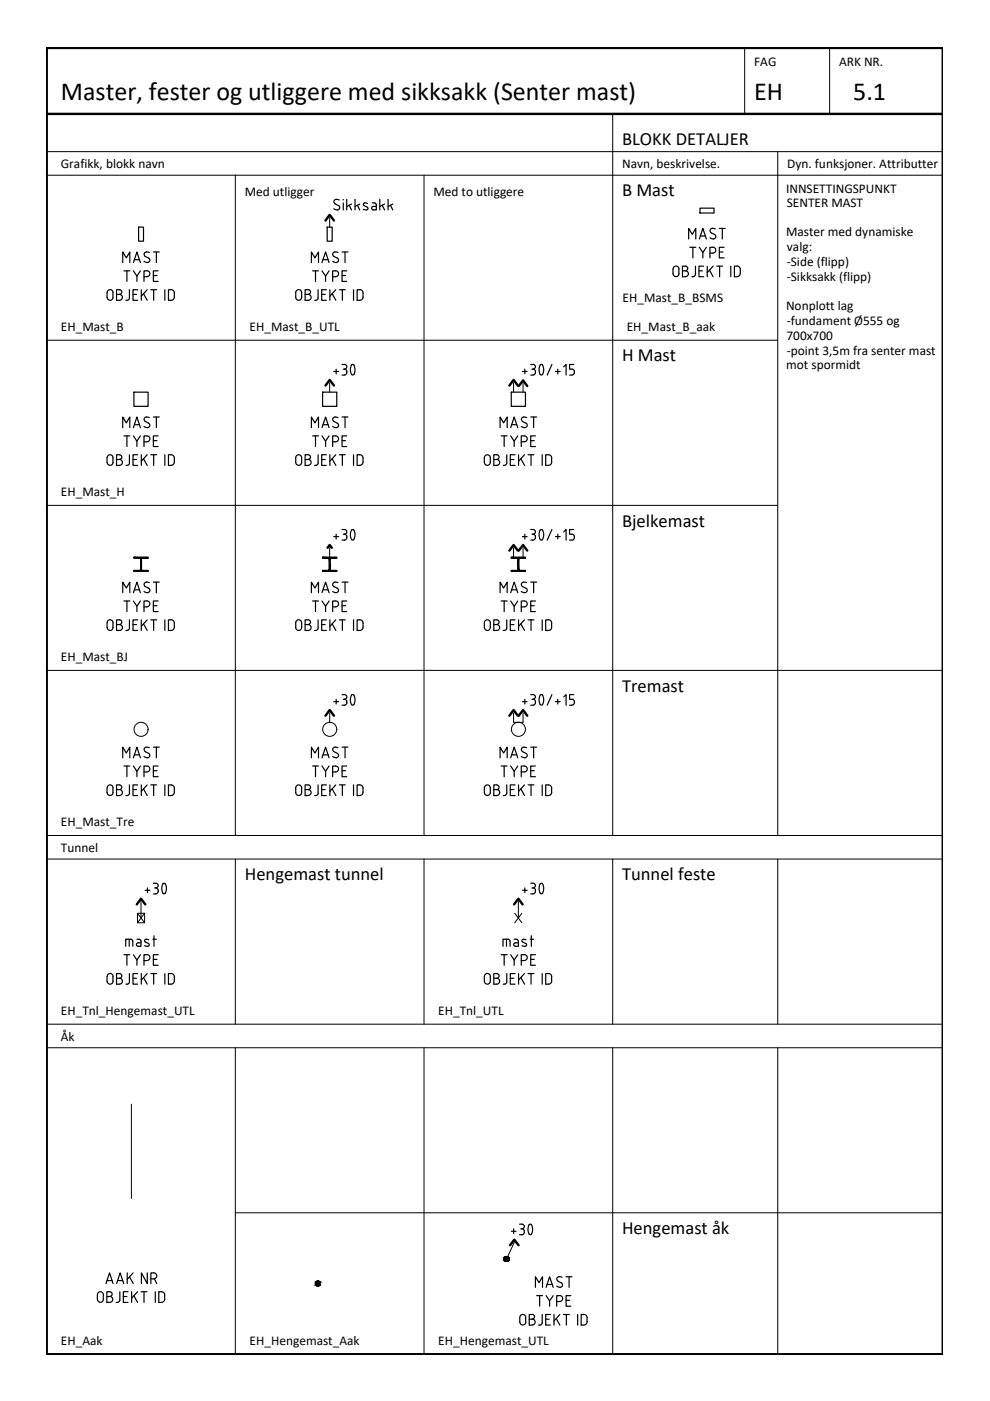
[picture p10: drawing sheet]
<svg xmlns="http://www.w3.org/2000/svg" width="210mm" height="297mm" viewBox="0 0 210 297" stroke-linecap="round" stroke-linejoin="round" font-family="sans-serif">
<!-- layer: RAMME SYMBOLER -->
<g fill="none" stroke="#000" stroke-width=".21">
<path d="M157.9 10.2v14M175.9 10.2v14M9.9 37.1h190M9.9 32.2h190M49.9 37.1v140M89.9 37.1v140M129.9 24.2v152.9M164.9 32.2v144.9M9.9 72.1h155M9.9 107.1h155M9.9 142.1h190M9.9 177.1h190"/>
<path d="M9.9 182.1h190M49.9 182.1v35M89.9 182.1v35M129.9 182.1v35M164.9 182.1v35M9.9 217.1h190M9.9 222.1h190M49.9 222.1v65M89.9 222.1v65M129.9 222.1v65M164.9 222.1v65M49.9 257.1h150"/>
</g>
<!-- layer: JBTEH_KL_Mast_staal -->
<g fill="#000" stroke="#000" stroke-width=".21">
<path d="M29.8 118.4h.2zM109.7 118.4h.4zM29.7 120.9h.4zM29.8 120.9h.2zM69.8 120.9h.2zM109.7 120.9h.4zM109.8 120.9h.2z"/>
<path d="M29.8 118.4h.2zM29.8 118.4h.2z"/>
<path d="M29.8 118.4l.2 .1zM29.8 118.4l.2 .1zM29.8 118.5h.2zM29.8 118.5h.2z"/>
<path d="M29.8 118.5h.2zM29.8 118.5h.2z"/>
<path d="M29.8 118.5l.2 2.3v-2.3zM29.8 118.5l.2 2.3h-.2z"/>
<path d="M29.8 118.4h.2zM29.8 118.4h.2z"/>
<path d="M29.8 118.4h.2zM29.8 118.4h.2z"/>
<path d="M29.8 118.4h.2zM29.8 118.4h.2zM29.8 118.4h.2z"/>
<path d="M29.7 118.4h.4zM29.7 118.4h.3zM29.8 118.4h.2zM29.8 118.4h.2z"/>
<path d="M29.7 118.3l.4 .1zM29.7 118.3l.4 .1z"/>
<path d="M29.7 118.4h.4zM29.7 118.4h.4zM29.7 118.4h.4zM29.7 118.4h.4z"/>
<path d="M29.7 118.3h.4zM29.7 118.3h.4z"/>
<path d="M29.7 118.3h.4zM29.7 118.3h.4z"/>
<path d="M29.7 118.3h.4zM29.7 118.3h.4z"/>
<path d="M28.4 118.2l3 .1v-.1zM28.4 118.2l3 .1h-3z"/>
<path d="M69.8 118.5l.2 2.3v-2.3zM69.8 118.5l.2 2.3h-.2z"/>
<path d="M109.8 118.4l.2 .1zM109.8 118.4l.2 .1zM109.8 118.5h.2zM109.8 118.5h.2z"/>
<path d="M109.8 118.5h.2zM109.8 118.5h.2z"/>
<path d="M109.8 118.5l.2 2.3v-2.3zM109.8 118.5l.2 2.3h-.2z"/>
<path d="M109.8 118.4h.2zM109.8 118.4h.2z"/>
<path d="M109.8 118.4h.2zM109.8 118.4h.2zM109.8 118.4h.2zM109.8 118.4h.2z"/>
<path d="M109.8 118.4h.2zM109.8 118.4h.2z"/>
<path d="M109.8 118.4h.2zM109.8 118.4h.3z"/>
<path d="M109.8 118.4h.2zM109.8 118.4h.2z"/>
<path d="M109.7 118.4h.4zM109.7 118.4h.4z"/>
<path d="M109.7 118.4h.4zM109.7 118.4h.4z"/>
<path d="M109.7 118.3h.4zM109.7 118.3l.4 .1zM109.7 118.4h.4z"/>
<path d="M109.7 118.3h.4zM109.7 118.3h.4z"/>
<path d="M109.7 118.3h.4zM109.7 118.3h.4zM109.7 118.3h.4zM109.7 118.3h.4z"/>
<path d="M108.4 118.2l3 .1v-.1zM108.4 118.2l3 .1h-3z"/>
<path d="M29.8 120.8h.2zM29.8 120.8h.2zM29.8 120.8h.2zM29.8 120.8h.2z"/>
<path d="M29.8 120.8h.2zM29.8 120.8h.2z"/>
<path d="M29.8 120.8l.2 .1zM29.8 120.8l.2 .1z"/>
<path d="M29.8 120.9h.2zM29.8 120.9h.2z"/>
<path d="M29.8 120.9h.2zM29.8 120.9h.2zM29.8 120.9h.2z"/>
<path d="M29.8 120.9h.2zM29.8 120.9h.2zM29.8 120.9h.2zM29.8 120.9h.2z"/>
<path d="M29.8 120.9h.3zM29.8 120.9h.3zM29.7 120.9h.4z"/>
<path d="M29.7 120.9h.4zM29.7 120.9h.4z"/>
<path d="M29.7 120.9h.4zM29.7 120.9h.4z"/>
<path d="M29.7 120.9h.4zM29.7 120.9h.4zM29.7 120.9h.4zM29.7 120.9h.4z"/>
<path d="M29.7 120.9h.4zM29.7 120.9h.4z"/>
<path d="M28.4 120.9l3 .2v-.2zM28.4 120.9l3 .2h-3z"/>
<path d="M69.8 120.8h.2zM69.8 120.8h.2zM69.8 120.8h.2zM69.8 120.8h.2z"/>
<path d="M69.8 120.8h.2zM69.8 120.8h.2z"/>
<path d="M69.8 120.8l.2 .1zM69.8 120.8l.2 .1zM69.8 120.9h.2zM69.8 120.9h.2z"/>
<path d="M69.8 120.9h.2zM69.8 120.9h.2zM69.8 120.9h.2z"/>
<path d="M69.8 120.9h.2zM69.8 120.9h.2z"/>
<path d="M69.8 120.9h.2zM69.8 120.9h.2z"/>
<path d="M69.8 120.9h.2zM69.8 120.9h.2z"/>
<path d="M69.8 120.9h.3zM69.7 120.9h.4z"/>
<path d="M69.7 120.9h.4zM69.7 120.9h.4zM69.7 120.9h.4zM69.7 120.9h.4z"/>
<path d="M69.7 120.9h.4zM69.7 120.9h.4zM69.7 120.9h.4zM69.7 120.9h.4z"/>
<path d="M69.7 120.9h.4zM69.7 120.9h.4z"/>
<path d="M68.4 120.9l3 .2v-.2zM68.4 120.9l3 .2h-3z"/>
<path d="M109.8 120.8h.2zM109.8 120.8h.2zM109.8 120.8h.2zM109.8 120.8h.2z"/>
<path d="M109.8 120.8h.2zM109.8 120.8h.2z"/>
<path d="M109.8 120.8l.2 .1zM109.8 120.8l.2 .1zM109.8 120.9h.2z"/>
<path d="M109.8 120.9h.2zM109.8 120.9h.2z"/>
<path d="M109.8 120.9h.2zM109.8 120.9h.2z"/>
<path d="M109.8 120.9h.2zM109.8 120.9h.2zM109.8 120.9h.2zM109.8 120.9h.2z"/>
<path d="M109.8 120.9h.3zM109.7 120.9h.4z"/>
<path d="M109.7 120.9h.4zM109.7 120.9h.4z"/>
<path d="M109.7 120.9h.4zM109.7 120.9h.4z"/>
<path d="M109.7 120.9h.4zM109.7 120.9h.4z"/>
<path d="M109.7 120.9h.4zM109.7 120.9h.4zM109.7 120.9h.4z"/>
<path d="M109.7 120.9h.4zM109.7 120.9h.4z"/>
<path d="M108.4 120.9l3 .2v-.2zM108.4 120.9l3 .2h-3z"/>
</g>
<g fill="none" stroke="#000" stroke-width=".25">
<path d="M29.4 48.2h1v2.9h-1zM69.4 48.2h1v2.9h-1zM148.4 44.1h3v1.1h-3zM28.4 83.1h3v3h-3zM68.4 83.1h3v3h-3zM108.4 83.1h3v3h-3zM29.7 118.3h-1.3v-.1h3v.1h-1.3M29.7 118.3l.1 .2M29.8 118.5v2.3M30.2 118.3l-.2 .2v2.4h1.4v.2h-3v-.2h1.3l.1-.1M69.8 118.5v2.3M70 118.5v2.4h1.4v.2h-3v-.2h1.3"/>
<path d="M109.7 118.3h-1.3v-.1h3v.1h-1.3M109.7 118.3l.1 .2M109.8 118.5v2.3M110.1 118.3l-.1 .2v2.4h1.4v.2h-3v-.2h1.3l.1-.1M69.8 120.8l-.1 .1"/>
</g>
<!-- layer: JBTEH_ATT_mastenr -->
<g fill="none" stroke="#000" stroke-width=".25">
<path d="M26 55.7v-2.3l.8 1.3 .7-1.3v2.3M28.3 55.7l.7-2.3 .8 2.3M30.8 54.4l.7 .3M31.7 53.5a.6 .6 0 0 0-.9 0 .6 .6 0 0 0 0 .9M32.5 53.4h1.3M33.2 53.4v2.3M66 55.7v-2.3l.8 1.3 .7-1.3v2.3M68.3 55.7l.7-2.3 .8 2.3M71.7 53.5a.6 .6 0 0 0-.9 0 .6 .6 0 0 0 0 .9l.7 .3M72.5 53.4h1.3M73.2 53.4v2.3M146 50.7v-2.3l.8 1.3 .7-1.3v2.3"/>
<path d="M148.3 50.7l.7-2.3 .8 2.3M150.8 49.4l.7 .3M151.7 48.5a.59 .59 0 0 0-.9 0 .59 .59 0 0 0 0 .8M152.5 48.4h1.3M153.1 48.4v2.3M26 90.7v-2.3l.8 1.3 .7-1.3v2.3M28.3 90.7l.7-2.3 .8 2.3M31.7 88.5a.59 .59 0 0 0-.9 0 .59 .59 0 0 0 0 .9M32.5 88.4h1.3M33.2 88.4v2.3M66 90.7v-2.3l.8 1.3 .7-1.3v2.3M68.3 90.7l.7-2.3 .8 2.3"/>
<path d="M71.7 88.5a.59 .59 0 0 0-.9 0 .59 .59 0 0 0 0 .9M72.5 88.4h1.3M73.2 88.4v2.3M106 90.7v-2.3l.8 1.3 .7-1.3v2.3M108.3 90.7l.7-2.3 .8 2.3M111.7 88.5a.59 .59 0 0 0-.9 0 .59 .59 0 0 0 0 .9M112.5 88.4h1.3M113.1 88.4v2.3M26 125.7v-2.3l.8 1.3 .7-1.3v2.3M28.3 125.7l.7-2.3 .8 2.3M30.8 124.4l.7 .3a.5 .5 0 0 1 .3 .6 .5 .5 0 0 1-.5 .3M31.7 123.5a.6 .6 0 0 0-.9 0 .6 .6 0 0 0 0 .9"/>
<path d="M32.5 123.4h1.3M33.2 123.4v2.3M66 125.7v-2.3l.8 1.3 .7-1.3v2.3M68.3 125.7l.7-2.3 .8 2.3M71.7 123.5a.6 .6 0 0 0-.9 0 .6 .6 0 0 0 0 .9l.7 .3a.49 .49 0 0 1 .3 .6 .49 .49 0 0 1-.5 .3M72.5 123.4h1.3M73.2 123.4v2.3M106 125.7v-2.3l.8 1.3 .7-1.3v2.3M108.3 125.7l.7-2.3 .8 2.3M110.8 124.4l.7 .3M111.5 124.7a.5 .5 0 0 1 .3 .6 .5 .5 0 0 1-.5 .3M111.7 123.5a.6 .6 0 0 0-.9 0 .6 .6 0 0 0 0 .9"/>
<path d="M112.5 123.4h1.3M113.1 123.4v2.3M30.8 159.4l.7 .3a.5 .5 0 0 1 .3 .6 .5 .5 0 0 1-.5 .4M31.7 158.5a.59 .59 0 0 0-.9 0 .59 .59 0 0 0 0 .9M32.5 158.4h1.3M33.2 158.4v2.3M70.8 159.4l.7 .3a.5 .5 0 0 1 .3 .6 .5 .5 0 0 1-.5 .4M71.7 158.5a.59 .59 0 0 0-.9 0 .59 .59 0 0 0 0 .9M72.5 158.4h1.3M73.2 158.4v2.3M110.8 159.4l.7 .3M111.5 159.7a.5 .5 0 0 1 .3 .6 .5 .5 0 0 1-.5 .4"/>
<path d="M111.7 158.5a.59 .59 0 0 0-.9 0 .59 .59 0 0 0 0 .9M112.5 158.4h1.3M113.1 158.4v2.3M26 160.7v-2.3l.8 1.3 .7-1.3v2.3M28.3 160.7l.7-2.3 .8 2.3M66 160.7v-2.3l.8 1.3 .7-1.3v2.3M68.3 160.7l.7-2.3 .8 2.3M106 160.7v-2.3l.8 1.3 .7-1.3v2.3M108.3 160.7l.7-2.3 .8 2.3M27.4 199.1v1.5M28.2 199.6l-.3-.4-1.2-.1v1.5M29 199.1l.7 .1 .2 .4"/>
<path d="M31.5 199.3l-.3-.1a.34 .34 0 0 0-.4 0 .34 .34 0 0 0-.1 .4l.1 .1M32.4 199.1h.8M32.6 198.4v2.2M107.4 199.1v1.5M108.1 199.6l-.2-.4-1.3-.1v1.5M109 199.1l.7 .1 .2 .4M111.5 199.3l-.7-.1-.1 .4 .1 .1M112.4 199.1h.7M112.7 198.4v2.2M113.5 272.9v-2.2l.8 1.2 .7-1.2v2.2M115.8 272.9l.7-2.2 .8 2.2M118.3 271.7l.7 .3"/>
<path d="M118.5 270.7l.7 .1M118.5 270.7a.5 .5 0 0 0-.4 .4 .5 .5 0 0 0 .2 .5M120 270.7h1.3M120.7 270.7v2.2"/>
</g>
<!-- layer: JBTEH_ATT_OBJEKTID -->
<g fill="none" stroke="#000" stroke-width=".25">
<path d="M142.9 56.6a.62 .62 0 0 1 .7-.1 .62 .62 0 0 1 .4 .5v1a.64 .64 0 0 1-.7 .7 .64 .64 0 0 1-.6-.7v-1zM145.3 56.4h-.6v2.3h.6a.62 .62 0 0 0 .7-.7 .62 .62 0 0 0-.7-.6M147.5 56.4v1.8a.6 .6 0 0 1-.8 .5M149.2 56.4h-1v2.3h1M150 56.4v2.3M150.4 57.3l.8 1.4M151.2 56.4l-1.2 1.4M152.6 56.4v2.3M154.9 56.4v2.3M156.3 56.4a.69 .69 0 0 1 .7 .7v.9a.69 .69 0 0 1-.7 .7h-.6v-2.3h.6M22.7 62v1.1M22.7 62a.62 .62 0 0 1 .6-.6 .62 .62 0 0 1 .7 .6l-.1 1.1"/>
<path d="M22.7 63a.62 .62 0 0 0 .6 .7 .62 .62 0 0 0 .7-.7M25.3 61.4h-.6v2.3h.6a.62 .62 0 0 0 .7-.7 .62 .62 0 0 0-.7-.6M26.7 63.7h.3M27.4 61.4l.1 1.8-.3 .4-.2 .1M29.2 61.4h-1v2.3h1M30 61.4v2.3M30.4 62.3l.8 1.4M32.6 61.4v2.3M35 61.4v2.3M36.3 61.4h-.6v2.3h.6a.69 .69 0 0 0 .7-.7v-.9M36.3 61.4a.69 .69 0 0 1 .7 .7M62.7 63.1v-1.1a.62 .62 0 0 1 .6-.6 .62 .62 0 0 1 .7 .6v1.1"/>
<path d="M62.7 63a.62 .62 0 0 0 .6 .7 .62 .62 0 0 0 .7-.7M65.3 61.4h-.6v2.3h.6M65.3 62.4a.62 .62 0 0 1 .7 .6 .62 .62 0 0 1-.7 .7M67.4 61.4v1.8M67.5 63.2a.57 .57 0 0 1-.8 .5M69.2 61.4h-1v2.3h1M69.9 61.4v2.3M70.4 62.3l.8 1.4M72.6 61.4v2.3M75 61.4v2.3M76.3 61.4h-.6v2.3h.6a.69 .69 0 0 0 .7-.7v-.9M76.3 61.4a.69 .69 0 0 1 .7 .7"/>
<path d="M22.7 97v1M22.7 97a.62 .62 0 0 1 .6-.6 .62 .62 0 0 1 .7 .6l-.1 1M22.7 98a.62 .62 0 0 0 .6 .7 .62 .62 0 0 0 .7-.7M25.3 96.4h-.6v2.3h.6M25.3 97.4a.62 .62 0 0 1 .7 .6 .62 .62 0 0 1-.7 .7M26.7 98.7h.3M27.4 96.4l.1 1.8-.3 .4-.2 .1M29.2 96.4h-1v2.3h1M30 96.4v2.3M30.4 97.3l.8 1.4M32.6 96.4v2.3M35 96.4v2.3"/>
<path d="M36.3 98.7a.69 .69 0 0 0 .7-.7v-.9a.69 .69 0 0 0-.7-.7h-.6v2.3h.6M62.7 98v-1a.62 .62 0 0 1 .6-.6 .62 .62 0 0 1 .7 .6v1M62.7 98a.62 .62 0 0 0 .6 .7 .62 .62 0 0 0 .7-.7M65.3 96.4h-.6v2.3h.6M65.3 97.4a.62 .62 0 0 1 .7 .6 .62 .62 0 0 1-.7 .7M66.7 98.7h.3M67.4 96.4v1.8M67.5 98.2l-.3 .4-.2 .1M69.2 96.4h-1v2.3h1M69.9 96.4v2.3M70.4 97.3l.8 1.4M72.6 96.4v2.3"/>
<path d="M75 96.4v2.3M76.3 98.7a.69 .69 0 0 0 .7-.7v-.9a.69 .69 0 0 0-.7-.7h-.6v2.3h.6M102.7 97v1M102.7 97a.62 .62 0 0 1 .6-.6 .62 .62 0 0 1 .7 .6v1M102.7 98a.62 .62 0 0 0 .6 .7 .62 .62 0 0 0 .7-.7M105.3 96.4h-.6v2.3h.6M105.3 97.4a.62 .62 0 0 1 .6 .6 .62 .62 0 0 1-.6 .7M106.7 98.7h.2M107.4 96.4v1.8l-.2 .4-.2 .1M109.2 96.4h-1v2.3h1M109.9 96.4v2.3M110.4 97.3l.8 1.4"/>
<path d="M112.6 96.4v2.3M115 96.4v2.3M117 97.1v.9M117 98a.69 .69 0 0 1-.7 .7M117 97.1a.69 .69 0 0 0-.7-.7h-.6v2.3h.6M22.7 132v1.1M22.7 132a.62 .62 0 0 1 .6-.6 .62 .62 0 0 1 .7 .6l-.1 1.1a.61 .61 0 0 1-.6 .6 .61 .61 0 0 1-.6-.7M25.3 131.4h-.6v2.3h.6a.62 .62 0 0 0 .7-.7 .62 .62 0 0 0-.7-.6M26.7 133.7h.3M27.4 131.4l.1 1.7-.3 .5h-.2M29.2 131.4h-1v2.3h1M30 131.4v2.3"/>
<path d="M30.4 132.3l.8 1.4M31.2 131.4l-1.2 1.4M32.6 131.4v2.3M35 131.4v2.3M35.7 131.4h.6a.69 .69 0 0 1 .7 .7v.9a.69 .69 0 0 1-.7 .7h-.6zM62.9 131.6a.62 .62 0 0 1 .7-.1 .62 .62 0 0 1 .4 .5v1a.62 .62 0 0 1-.7 .7 .62 .62 0 0 1-.6-.6v-1.1zM65.3 131.4h-.6v2.3h.6M65.3 132.4a.62 .62 0 0 1 .7 .6 .62 .62 0 0 1-.7 .7M66.7 133.7h.3M67.4 131.4v1.8M67.5 133.1l-.3 .5h-.2M69.2 131.4h-1v2.3h1"/>
<path d="M69.9 131.4v2.3M70.4 132.3l.8 1.4M71.2 131.4l-1.3 1.4M72.6 131.4v2.3M75 131.4v2.3M75.7 131.4h.6a.69 .69 0 0 1 .7 .7v.9a.69 .69 0 0 1-.7 .7h-.6zM102.7 132v1.1M102.7 132a.62 .62 0 0 1 .6-.6 .62 .62 0 0 1 .7 .6v1.1a.62 .62 0 0 1-.7 .6 .62 .62 0 0 1-.6-.7M105.3 131.4h-.6v2.3h.6a.62 .62 0 0 0 .6-.7 .62 .62 0 0 0-.6-.6M106.7 133.7h.2M107.4 131.4v1.7l-.2 .5h-.2M109.2 131.4h-1v2.3h1"/>
<path d="M109.9 131.4v2.3M110.4 132.3l.8 1.4M111.2 131.4l-1.3 1.4M112.6 131.4v2.3M115 131.4v2.3M117 132.1v.9M117 132.1a.65 .65 0 0 0-.7-.7h-.6v2.3h.6a.69 .69 0 0 0 .7-.7M22.7 167v1M22.7 167a.62 .62 0 0 1 .6-.6 .62 .62 0 0 1 .7 .6l-.1 1a.61 .61 0 0 1-.6 .7 .61 .61 0 0 1-.6-.7M25.3 166.4h-.6v2.3h.6a.62 .62 0 0 0 .7-.7 .62 .62 0 0 0-.7-.6M26.7 168.7h.3M27.4 166.4v1.8"/>
<path d="M27.5 168.2l-.3 .4-.2 .1M29.2 166.4h-1v2.3h1M30 166.4v2.3M30.4 167.3l.8 1.4M31.2 166.4l-1.2 1.4M32.6 166.4v2.3M35 166.4v2.3M37 167.1a.69 .69 0 0 0-.7-.7h-.6v2.3a.99 .99 0 0 0 1.2-.5l.1-1.1M62.9 166.6a.62 .62 0 0 1 .7-.1 .62 .62 0 0 1 .4 .5v1a.62 .62 0 0 1-.7 .7 .62 .62 0 0 1-.6-.7v-1zM65.3 166.4h-.6v2.3h.6M65.3 167.4a.62 .62 0 0 1 .7 .6 .62 .62 0 0 1-.7 .7M67.4 166.4v1.8"/>
<path d="M67.5 168.2a.6 .6 0 0 1-.8 .5M69.2 166.4h-1v2.3h1M69.9 166.4v2.3M70.4 167.3l.8 1.4M71.2 166.4l-1.3 1.4M72.6 166.4v2.3M75 166.4v2.3M77 167.1a.69 .69 0 0 0-.7-.7h-.6v2.3a.99 .99 0 0 0 1.2-.5l.1-1.1M102.7 167v1M102.7 167a.62 .62 0 0 1 .6-.6 .62 .62 0 0 1 .7 .6v1a.62 .62 0 0 1-.7 .7 .62 .62 0 0 1-.6-.7M105.3 166.4h-.6v2.3h.6a.62 .62 0 0 0 .6-.7 .62 .62 0 0 0-.6-.6M107.4 168.2a.6 .6 0 0 1-.7 .5"/>
<path d="M107.4 166.4v1.8M109.2 166.4h-1v2.3h1M109.9 166.4v2.3M110.4 167.3l.8 1.4M111.2 166.4l-1.3 1.4M112.6 166.4v2.3M115 166.4v2.3M117 167.1v.9M117 167.1a.69 .69 0 0 0-.7-.7h-.6v2.3h.6a.69 .69 0 0 0 .7-.7M22.7 207v1M22.7 207a.62 .62 0 0 1 .6-.6 .62 .62 0 0 1 .7 .6l-.1 1a.61 .61 0 0 1-.6 .7 .61 .61 0 0 1-.6-.7M25.3 206.4h-.6v2.3h.6a.62 .62 0 0 0 .7-.7 .62 .62 0 0 0-.7-.6"/>
<path d="M26.7 208.7h.3M27.4 206.4l.1 1.8-.3 .4-.2 .1M29.2 206.4h-1v2.3h1M30 206.4v2.3M30.4 207.3l.8 1.4M32.6 206.4v2.3M35 206.4v2.3M35.7 206.4h.6a.69 .69 0 0 1 .7 .7v.9a.69 .69 0 0 1-.7 .7h-.6zM102.7 207v1M102.7 207a.62 .62 0 0 1 .6-.6 .62 .62 0 0 1 .7 .6v1a.62 .62 0 0 1-.7 .7 .62 .62 0 0 1-.6-.7M105.3 206.4h-.6v2.3h.6a.62 .62 0 0 0 .6-.7 .62 .62 0 0 0-.6-.6M107.4 206.4v1.8a.57 .57 0 0 1-.7 .5"/>
<path d="M109.2 206.4h-1v2.3h1M109.9 206.4v2.3M110.4 207.3l.8 1.4M112.6 206.4v2.3M115 206.4v2.3M117 207.1v.9M117 207.1a.65 .65 0 0 0-.7-.7h-.6v2.3h.6a.69 .69 0 0 0 .7-.7M20.6 274.5v1M20.7 275.5a.62 .62 0 0 0 .6 .6 .62 .62 0 0 0 .6-.6M21.9 274.5v1M23.3 273.9h-.6v2.2h.6M23.3 274.9a.62 .62 0 0 1 .6 .6 .62 .62 0 0 1-.6 .6"/>
<path d="M24.6 276.1h.3M25.4 273.9v1.7l-.1 .3-.4 .2M27.1 273.9h-1v2.2h1M27.9 273.9v2.2M28.4 274.7l.8 1.4M30.5 273.9v2.2M32.9 273.9v2.2M34.2 273.9h-.5v2.2h.5M34.9 274.6v.8a.69 .69 0 0 1-.7 .7M110.2 279.3v1a.62 .62 0 0 0 .6 .6 .62 .62 0 0 0 .7-.6M110.2 279.3a.62 .62 0 0 1 .6-.6 .62 .62 0 0 1 .7 .6M112.8 278.7h-.6v2.2h.6a.62 .62 0 0 0 .7-.6 .62 .62 0 0 0-.7-.6"/>
<path d="M115 278.7v1.7M116.7 278.7h-1v2.2h1M117.5 278.7v2.2M117.9 279.5l.8 1.4M120.1 278.7v2.2M122.5 278.7v2.2M123.8 278.7h-.6v2.2h.6M123.8 278.7a.69 .69 0 0 1 .7 .7M124.5 279.4v.8M115 280.4a.6 .6 0 0 1-.8 .5M124.5 280.2a.69 .69 0 0 1-.7 .7"/>
</g>
<!-- layer: JBTEH_KL_Utligger -->
<path d="M69.9 46.1v2.1M108.9 81.2v1.9M110.9 81.3v1.8M108.9 116.1v2.1M110.9 116.1v2.1M108.9 151.2v1.9h2v-1.9M29.9 191.1v3.5M109.9 191.1v3.5M109 263.4l-1.6 3.5" fill="none" stroke="#000" stroke-width=".21"/>
<!-- layer: JBTEH_KL_Sikksakk -->
<path d="M69 46.8l.9-1.2 .9 1.2M108 81.7l.9-1.2 .9 1.2M110 81.9l.9-1.3 .9 1.3M108 116.7l.9-1.2 .9 1.2M110 116.7l.9-1.2 .9 1.2M108 151.7l.9-1.2 .9 1.2M110 151.7l.9-1.2 .9 1.2" fill="none" stroke="#000" stroke-width=".51"/>
<!-- layer: JBTEH_ATT_Tekst -->
<g fill="none" stroke="#000" stroke-width=".25">
<path d="M70.8 44.3l.7 .2M71 43.2l.7 .4M71.8 43.6a.5 .5 0 0 1 .2 .5 .5 .5 0 0 1-.5 .4M71.9 42.4a.59 .59 0 0 0-.9-.1 .59 .59 0 0 0 .1 .9M72.8 42.3v.1M72.8 43v1.5M73.5 42.3v2.2M74 43.5l.5 1M74.5 43.3l-1 .5M75.3 42.3v2.2M75.8 43.5l.5 1M76.3 43.3l-1 .5"/>
<path d="M77 44.4l.7 .1M77.9 43.9l.1 .4-.3 .2M77.9 43.1l-.4-.1a.34 .34 0 0 0-.3 .1 .34 .34 0 0 0-.1 .3l.8 .5M78.9 43l.7 .1 .2 .3v1.1h-.7M79.1 43.8h.7M79.2 43.8a.37 .37 0 0 0-.4 .3 .37 .37 0 0 0 .4 .4M80.5 42.3v2.2M81 43.5l.5 1M81.5 43.3l-1 .5M82.3 42.3v2.2M82.8 43.5l.5 1M83.3 43.3l-1 .5"/>
<path d="M110.8 78.8h1M111.3 78.3v1M112.5 77.3h.5a.5 .5 0 0 1 .5 .5 .5 .5 0 0 1-.5 .5 .57 .57 0 0 1 .5 .7M112.8 78.3h.2M113.5 79l-.2 .4-.8 .1M114.5 77.4l.3-.1a1.51 1.51 0 0 1 0 2.2l-.3-.1a2.11 2.11 0 0 1 0-2zM117 77.3l-1 2.2M117.8 78.8h1M118.3 78.3v1M119.5 77.8l.5-.5v2.2M121.3 78.3a.57 .57 0 0 1 .5 .7M121.7 77.3h-.9v1h.5"/>
<path d="M121.8 79l-.3 .4-.7 .1M110.8 113.8h1M111.3 113.3v1M112.5 112.3h.5a.5 .5 0 0 1 .5 .5 .5 .5 0 0 1-.5 .5M112.8 113.3h.2M113 113.3a.64 .64 0 0 1 .5 .6 .64 .64 0 0 1-.5 .6h-.5M114.5 112.4l.3-.1a1.5 1.5 0 0 1 0 2.2 1.55 1.55 0 0 1-.3-2.1zM117 112.3l-1 2.2M117.8 113.8h1M118.3 113.3v1M119.5 112.8l.5-.5v2.2M121.7 112.3h-.9v1h.5a.64 .64 0 0 1 .5 .6 .64 .64 0 0 1-.5 .6h-.5"/>
<path d="M110.8 148.8h1M111.3 148.3v1M112.5 147.3h.5M112.5 149.5h.5M112.8 148.3h.2M113 147.3a.5 .5 0 0 1 .5 .5 .5 .5 0 0 1-.5 .5M113 148.3a.64 .64 0 0 1 .5 .6 .64 .64 0 0 1-.5 .6M114.5 147.4l.3-.1 .2 .1M114.5 147.4a1.9 1.9 0 0 0 .1 2.1l.4-.1a2.08 2.08 0 0 0 0-2M117 147.3l-1 2.2M117.8 148.8h1M118.3 148.3v1"/>
<path d="M119.5 147.8l.5-.5v2.2M120.8 149.5h.5M121.7 147.3h-.9v1h.5a.64 .64 0 0 1 .5 .6 .64 .64 0 0 1-.5 .6"/>
</g>
<!-- layer: JBTEH_Komponenter -->
<g fill="none" stroke="#000" stroke-width=".21">
<path d="M29.2 193.6h1.5v2h-1.5zM29.2 193.6l1.5 2M30.7 193.6l-1.5 2M109.1 193.6l1.5 2M110.6 193.6l-1.5 2M27.9 234.1v20"/>
<circle cx="29.9" cy="154.6" r="1.49"/>
<circle cx="69.9" cy="154.6" r="1.49"/>
<circle cx="109.9" cy="154.6" r="1.49"/>
</g>
<!-- layer: JBTEH_KL_Mast_Komponenter -->
<g fill="#000" stroke="#000" stroke-width=".21">
<path d="M67.3 272.6h.2zM67.3 271.6h.2zM107.3 267.4h.2z"/>
<path d="M67.3 272.6h.2zM67.3 272.6h.2z"/>
<path d="M67.3 271.6h.2zM67.3 271.6h.2z"/>
<path d="M67.3 271.6h.3zM67.2 271.6h.4z"/>
<path d="M67.2 271.6l.4 .1zM67.2 271.7h.4z"/>
<path d="M67.2 272.6h.4zM67.2 272.6h.3z"/>
<path d="M67.2 271.7h.5zM67.1 271.7h.6z"/>
<path d="M67.2 272.6h.4zM67.2 272.6h.4z"/>
<path d="M67.1 271.7h.6zM67.1 271.7h.6z"/>
<path d="M67.1 272.6h.6zM67.1 272.6h.5z"/>
<path d="M67.1 271.7h.6zM67.1 271.7h.6z"/>
<path d="M67.1 272.6h.6zM67.1 272.6h.6z"/>
<path d="M67.1 271.7l.7 .1zM67 271.8h.8z"/>
<path d="M67.1 272.5h.6zM67.1 272.5l.6 .1z"/>
<path d="M67 271.8h.8zM67 271.8h.8z"/>
<path d="M67 272.5h.8zM67 272.5h.7z"/>
<path d="M67 271.8h.8zM67 271.8h.8z"/>
<path d="M67 272.5h.8zM67 272.5h.8z"/>
<path d="M67 271.8l.9 .1zM67 271.8l.9 .1z"/>
<path d="M67 272.4h.8zM67 272.4l.8 .1z"/>
<path d="M66.9 271.9h1zM66.9 271.9h1z"/>
<path d="M66.9 272.4h1zM66.9 272.4h.9z"/>
<path d="M66.9 271.9l1 .1zM66.9 271.9l1 .1z"/>
<path d="M66.9 272.3h1zM66.9 272.3l1 .1z"/>
<path d="M66.9 272h1zM66.9 272h1z"/>
<path d="M66.9 272l1 .1zM66.9 272l1 .1z"/>
<path d="M66.9 272.1h1zM66.9 272.1h1z"/>
<path d="M66.9 272.2h1zM66.9 272.2h1z"/>
<path d="M66.9 272.2l1 .1zM66.9 272.2l1 .1z"/>
<path d="M66.9 272.3h1zM66.9 272.3h1z"/>
<path d="M66.9 272.1h1zM66.9 272.1l1 .1z"/>
<path d="M107.3 267.4h.2zM107.3 267.4h.2z"/>
<path d="M107.2 267.4h.4zM107.2 267.4h.3z"/>
<path d="M107.2 267.4h.4zM107.2 267.4h.4z"/>
<path d="M107.2 267.4h.5zM107.2 267.4h.4z"/>
<path d="M107.1 267.4h.6zM107.1 267.4h.6z"/>
<path d="M107.1 267.3h.6zM107.1 267.3l.6 .1z"/>
<path d="M107 267.3h.8zM107 267.3h.7z"/>
<path d="M107 267.3h.8zM107 267.3h.8z"/>
<path d="M107 266.6l.9 .1zM107 266.6l.9 .1z"/>
<path d="M107 267.2h.9zM107 267.2l.8 .1z"/>
<path d="M106.9 266.7h1zM106.9 266.7h1z"/>
<path d="M106.9 267.2h1zM106.9 267.2h1z"/>
<path d="M106.9 266.7l1 .1zM106.9 266.7l1 .1z"/>
<path d="M106.9 267.1h1zM106.9 267.1l1 .1z"/>
<path d="M106.9 266.8h1zM106.9 266.8h1z"/>
<path d="M106.9 266.8l1 .1zM106.9 266.8l1 .1z"/>
<path d="M106.9 267l1 .1zM106.9 267l1 .1z"/>
<path d="M106.9 267.1h1zM106.9 267.1h1z"/>
<path d="M106.9 266.9h1zM106.9 266.9h1z"/>
<path d="M106.9 266.9l1 .1zM106.9 266.9l1 .1z"/>
<path d="M106.9 267h1zM106.9 267h1z"/>
</g>
<g fill="none" stroke="#000" stroke-width=".21">
<circle cx="67.4" cy="272.1" r=".52"/>
<circle cx="107.4" cy="266.9" r=".52"/>
</g>
<!-- layer: RAMME -->
<path d="M9.9 10.2h190v276.9h-190zM9.9 24.2h190" fill="none" stroke="#000" stroke-width=".51"/>
<g font-size="7.9">
<text x="69.5" y="81.8">+30</text>
<text x="69.5" y="116.8">+30</text>
<text x="69.5" y="151.7">+30</text>
<text x="29.6" y="191.6">+30</text>
<text x="109.7" y="191.6">+30</text>
<text x="107.2" y="263.9">+30</text>
</g>
<g font-size="5.7">
<text x="25" y="61">TYPE</text>
<text x="64.9" y="61">TYPE</text>
<text x="25" y="96">TYPE</text>
<text x="64.9" y="96">TYPE</text>
<text x="105.1" y="96">TYPE</text>
<text x="25" y="206">TYPE</text>
<text x="105.1" y="206">TYPE</text>
<text x="21.2" y="273.4">AAK NR</text>
<text x="112.5" y="278.3">TYPE</text>
</g>
<g font-size="5.5">
<text x="12.9" y="21.1">Master, fester og utliggere med sikksakk (Senter mast)</text>
<text x="159.9" y="21.1">EH</text>
<text x="180.9" y="21.1">5.1</text>
</g>
<g font-size="5.3">
<text x="145" y="55.7">TYPE</text>
<text x="25" y="130.9">TYPE</text>
<text x="64.9" y="130.9">TYPE</text>
<text x="105.1" y="130.9">TYPE</text>
<text x="25" y="165.8">TYPE</text>
<text x="64.9" y="165.8">TYPE</text>
<text x="105.1" y="165.8">TYPE</text>
</g>
<g font-size="3.9">
<text x="131.9" y="30.6">BLOKK DETALJER</text>
<text x="131.9" y="41.7">B Mast</text>
<text x="131.9" y="76.6">H Mast</text>
<text x="131.9" y="111.7">Bjelkemast</text>
<text x="131.9" y="146.6">Tremast</text>
<text x="51.9" y="186.6">Hengemast tunnel</text>
<text x="131.9" y="186.6">Tunnel feste</text>
<text x="131.9" y="261.6">Hengemast åk</text>
</g>
<g font-size="2.8">
<text x="159.9" y="13.9">FAG</text>
<text x="177.9" y="13.9">ARK NR.</text>
<text x="12.9" y="35.6">Grafikk, blokk navn</text>
<text x="131.9" y="35.6">Navn, beskrivelse.</text>
<text x="166.9" y="35.6">Dyn. funksjoner. Attributter</text>
<text x="51.9" y="41.7">Med utligger</text>
<text x="91.9" y="41.7">Med to utliggere</text>
<text x="166.7" y="41">INNSETTINGSPUNKT</text>
<text x="166.8" y="44">SENTER MAST</text>
<text x="166.7" y="50.1">Master med dynamiske</text>
<text x="166.8" y="53.2">valg:</text>
<text x="166.8" y="56.4">-Side (flipp)</text>
<text x="166.8" y="59.6">-Sikksakk (flipp)</text>
<text x="132" y="64.1">EH_Mast_B_BSMS</text>
<text x="166.7" y="65.7">Nonplott lag</text>
<text x="12.9" y="70.1">EH_Mast_B</text>
<text x="52.9" y="70.1">EH_Mast_B_UTL</text>
<text x="132.9" y="70.1">EH_Mast_B_aak</text>
<text x="166.8" y="69">-fundament Ø555 og</text>
<text x="166.8" y="72">700x700</text>
<text x="166.8" y="75.2">-point 3,5m fra senter mast</text>
<text x="166.7" y="78.3">mot spormidt</text>
<text x="12.9" y="105.1">EH_Mast_H</text>
<text x="12.9" y="140.1">EH_Mast_BJ</text>
<text x="12.9" y="175.1">EH_Mast_Tre</text>
<text x="12.9" y="180.6">Tunnel</text>
<text x="12.9" y="215.1">EH_Tnl_Hengemast_UTL</text>
<text x="92.9" y="215.1">EH_Tnl_UTL</text>
<text x="12.9" y="220.6">Åk</text>
<text x="12.9" y="285.1">EH_Aak</text>
<text x="52.9" y="285.1">EH_Hengemast_Aak</text>
<text x="92.9" y="285.1">EH_Hengemast_UTL</text>
</g>
</svg>
